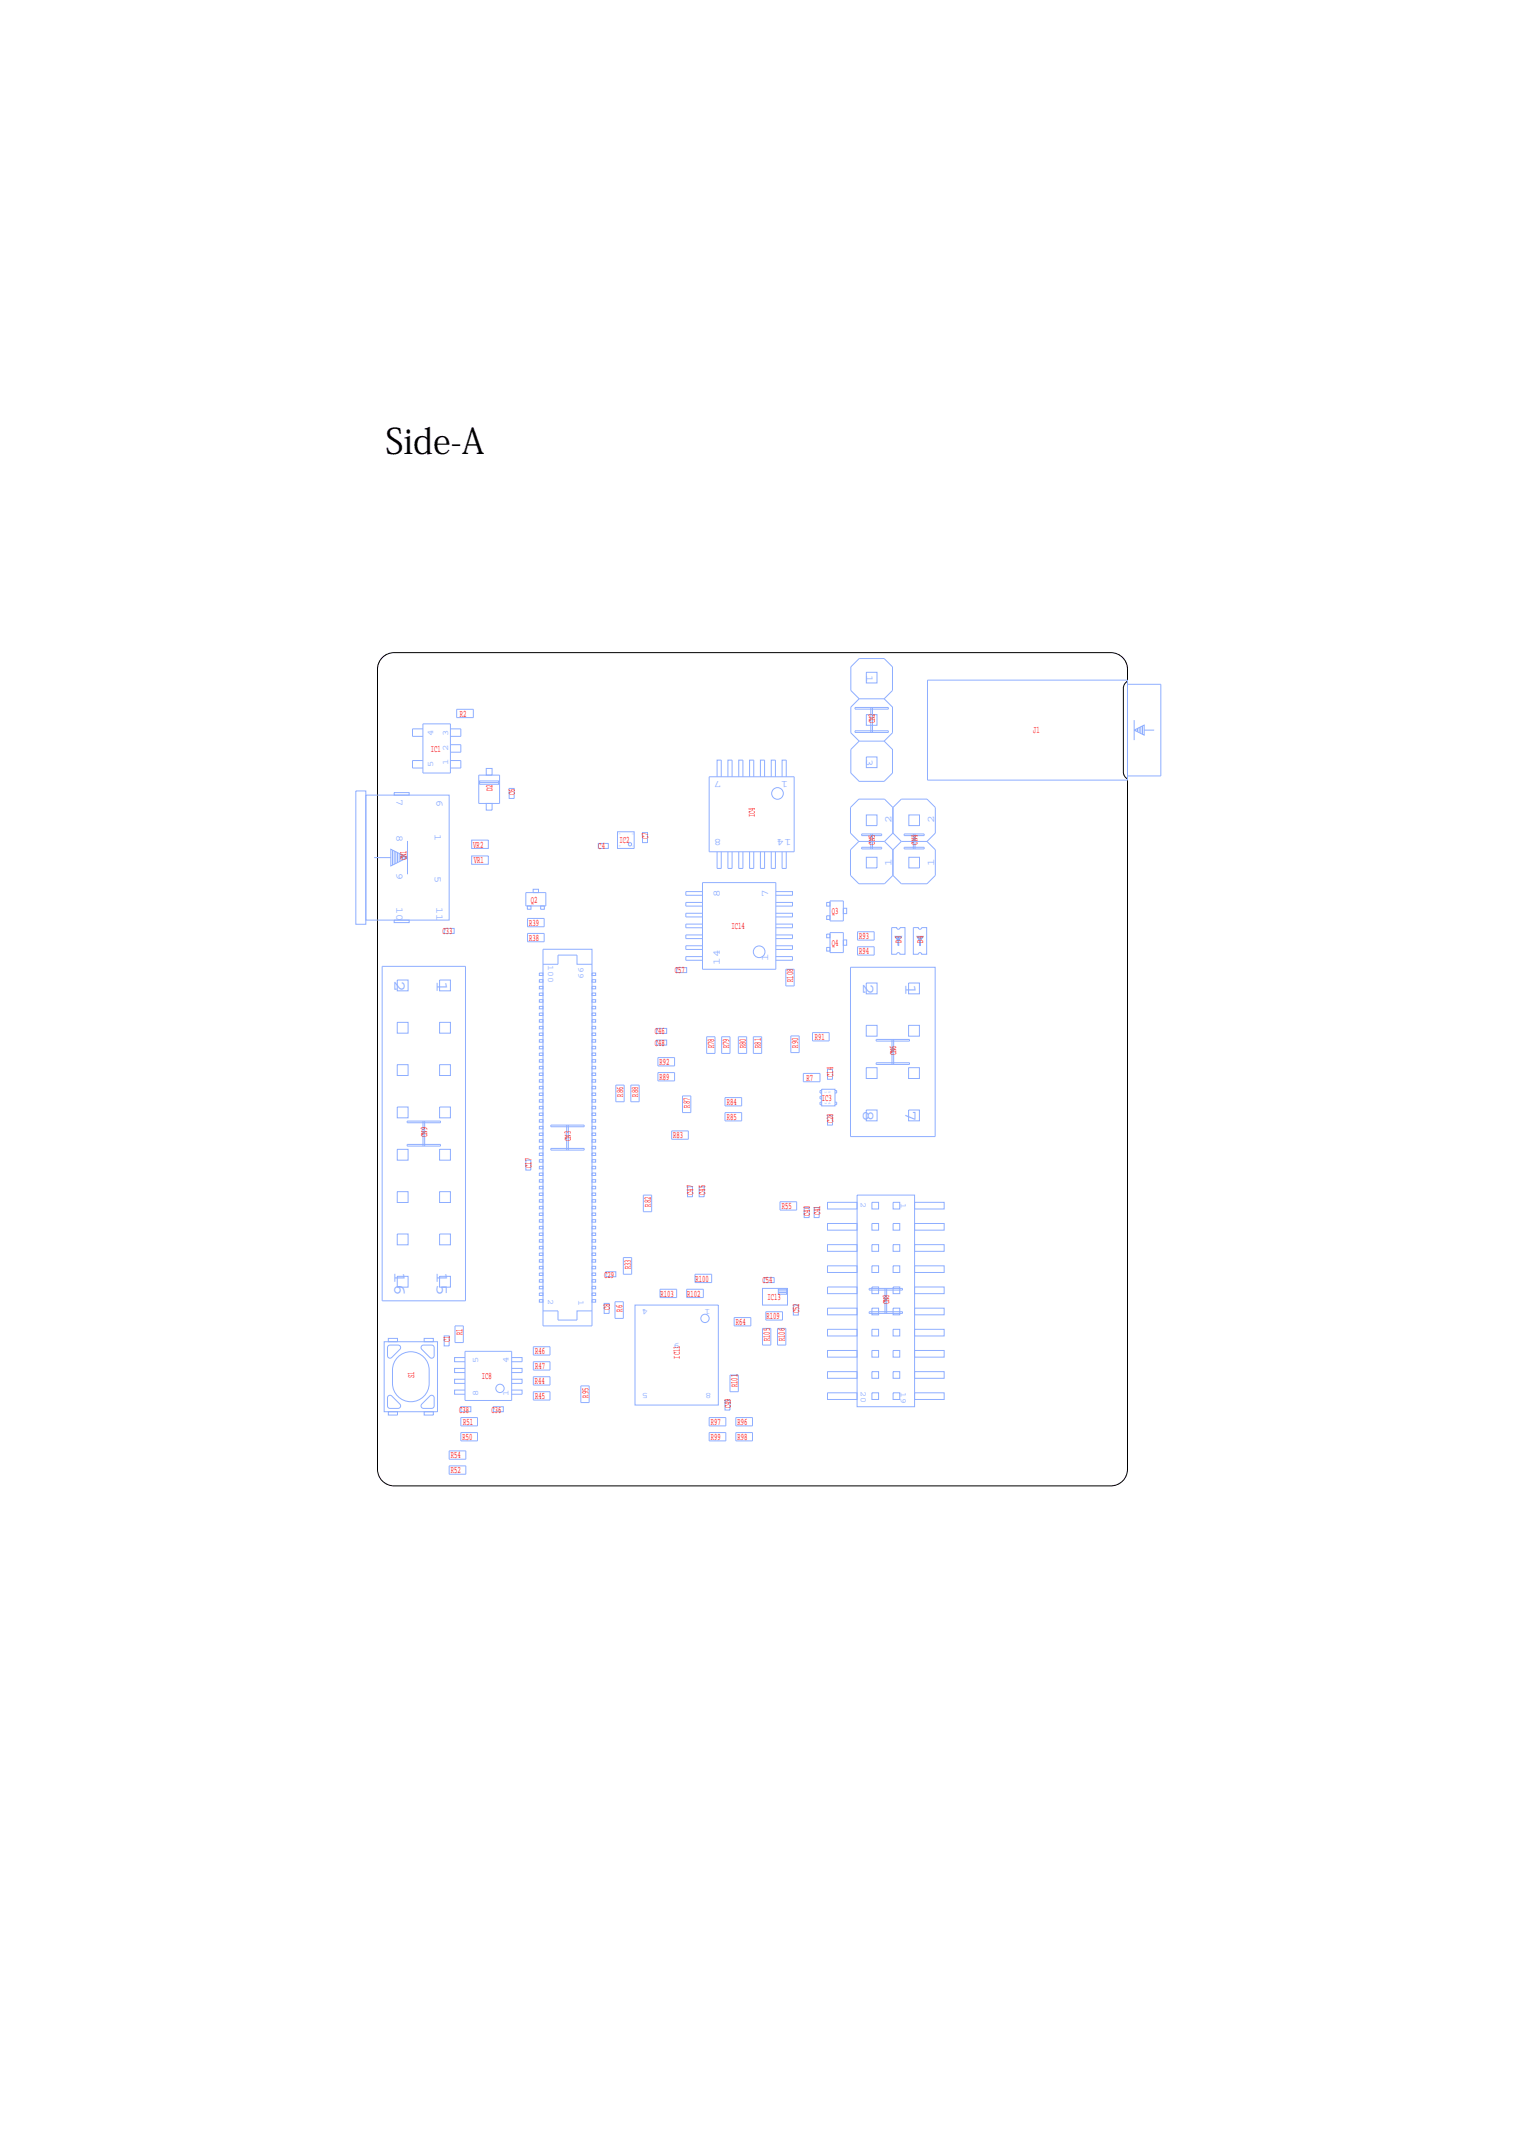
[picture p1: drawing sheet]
<svg xmlns="http://www.w3.org/2000/svg" width="182mm" height="257mm" viewBox="0 0 182 257" stroke-linecap="round" stroke-linejoin="round" font-family="sans-serif">
<path d="M45.9 78.9l.4-.3 .5-.2 .5-.1h86a2 2 0 0 1 2 2v1.5a1 1 0 0 0-.5 .8v10a1 1 0 0 0 .5 .9v82.8a2 2 0 0 1-2 2h-86a2 2 0 0 1-2-2v-96l.1-.5 .2-.5z" fill="none" stroke="#000" stroke-width=".12"/>
<g fill="none" stroke="#8eaeff" stroke-width=".12">
<path d="M42.7 94.9h1.2v16h-1.2zM43.9 95.4h10v15h-10zM47.3 95.1h1.8v.3h-1.8zM50.7 86.9h3.4v5.9h-3.4zM50.7 87.5h-1.2v.9h1.2M50.7 91.3h-1.2v.9h1.2M54.1 87.5h1.2v.9h-1.2M54.1 89.4h1.2v.9h-1.2M54.1 91.3h1.2v.9h-1.2M54.8 85.1h2v1h-2zM57.4 93h2.5v3.4h-2.5zM57.6 93.7h2.3v.4h-2.3z"/>
<path d="M57.6 93.9h2.3M58.4 96.4h.7v.8h-.7zM58.4 92.2h.7v.8h-.7zM61.1 94.6h.6v1.2h-.6zM74.1 99.8h2v2h-2zM77.1 99.9h.6v1.2h-.6zM85.1 93.2h10.2v9h-10.2zM86 93.2v-2h.6v2M87.3 93.2v-2h.5v2M88.6 93.2v-2h.6v2M90 93.2v-2h.5v2M91.2 93.2v-2h.6v2"/>
<path d="M92.5 93.2v-2h.6v2M93.9 93.2v-2h.5v2M102.6 84.9h4v.2h-4zM102.6 87.7h4v.2h-4zM103.1 83.9h3M103.1 83.9l-1 1v3l1 1M103.1 88.9h3M104 97.8h1.2v1.3h-1.2zM104 80.7h1.2v1.3h-1.2zM104 85.8h1.2v1.2h-1.2zM104 90.8h1.2v1.3h-1.2zM104.5 84.9v3"/>
<path d="M104.7 84.9v3M106.1 83.9l1 1v3l-1 1M106.1 88.9l1 1v2.9l-1 1h-3l-1-1v-2.9l1-1M106.1 83.9l1-1v-2.9l-1-1h-3l-1 1v2.9l1 1M109.1 97.8h1.2v1.3h-1.2zM111.3 81.6h24v12h-24zM135.3 82.1h4v11h-4M136.1 87.6l1.2-.6v1.2zM136.1 86.4v2.4M136.3 87.5v.2M136.5 87.4v.4M136.7 87.3v.6"/>
<path d="M136.9 87.2v.8M137.1 87.1v1M137.3 87.6h1.2M44.9 102.9h2M45.9 116h10v40.1h-10zM46.9 101.9l2 1-2 1zM47.1 102v1.8M47.3 110.4h1.8v.3h-1.8zM47.3 102.1v1.6M47.5 102.2v1.4M47.7 117.6h1.3v1.3h-1.3zM47.7 102.3v1.2"/>
<path d="M47.9 102.4v1M48.1 102.5v.8M48.3 102.6v.6M48.5 102.7v.4M48.7 102.8v.2M48.9 100.9v4M52.8 117.6h1.3v1.3h-1.3zM53.3 111.4h1.2v.6h-1.2zM56.6 102.7h2v1h-2zM56.6 100.8h2v1h-2zM63.1 107.1h2.4v1.6h-2.4zM63.3 108.7h.4v.4h-.4z"/>
<path d="M63.3 110.2h2v1h-2zM63.3 112h2v1h-2zM64 106.7h.6v.4h-.6zM64.7 120h.5v.3h-.5zM64.7 119.2h.5v.3h-.5zM64.7 118.4h.5v.3h-.5zM64.7 117.6h.5v.3h-.5zM64.7 116.8h.5v.3h-.5zM64.9 108.7h.4v.4h-.4zM65.2 115.7h1.8v-1.1h2.2v1.1h1.8M65.2 113.9h5.8v45.2h-5.8zM71 120h.5v.3h-.5z"/>
<path d="M71 119.2h.5v.3h-.5zM71 118.4h.5v.3h-.5zM71 117.6h.5v.3h-.5zM71 116.8h.5v.3h-.5zM71.8 101.2h1.2v.6h-1.2zM81.2 116.1h1.2v.6h-1.2zM84.3 114.8h-2v.4h2M84.3 107h-2v.4h2M84.3 108.3h-2v.4h2M84.3 109.6h-2v.4h2M84.3 110.9h-2v.4h2M84.3 112.2h-2v.4h2"/>
<path d="M84.3 113.5h-2v.4h2M84.3 105.9h8.8v10.4h-8.8zM86.6 102.2v2h-.6v-2M87.8 102.2v2h-.5v-2M89.2 102.2v2h-.6v-2M90.5 102.2v2h-.5v-2M91.8 102.2v2h-.6v-2M93.1 102.2v2h-.6v-2M93.1 113.5h2v.4h-2M93.1 112.2h2v.4h-2M93.1 110.9h2v.4h-2M93.1 109.6h2v.4h-2"/>
<path d="M93.1 108.3h2v.4h-2M93.1 107h2v.4h-2M93.1 114.8h2v.4h-2M94.3 116.3h1v2h-1zM94.4 102.2v2h-.5v-2M99.2 108.3h.4v.4h-.4zM99.2 109.9h.4v.4h-.4zM99.2 112.1h.4v.4h-.4zM99.2 113.7h.4v.4h-.4zM99.6 108.1h1.6v2.4h-1.6zM99.6 111.9h1.6v2.4h-1.6zM101.2 109h.4v.6h-.4z"/>
<path d="M101.2 112.8h.4v.6h-.4zM102.1 116.1h10.1v20.3h-10.1zM102.9 113.6h2v1h-2zM102.9 111.8h2v1h-2zM103.1 101h3M103.1 101l-1-1v-3.1l1-1h3l1 1v3.1l-1 1M103.4 101.7h2.4v.2h-2.4zM103.4 100.1h2.4v.2h-2.4zM103.9 118h1.3v1.3h-1.3zM104 102.9h1.2v1.3h-1.2zM104.5 100.1v1.8M104.7 100.1v1.8"/>
<path d="M106.1 101l1 1v3.1l-1 1h-3l-1-1v-3.1l1-1M107 111.3h.6l.2 .2 .2-.2h.6v3.2h-.6l-.2-.2-.2 .2h-.6zM107.4 112.4h.8a1.1 1.1 0 0 0-.4 1.1h-.1a1.1 1.1 0 0 0-.3-1.1zM107.5 112.4v.1M107.6 112.4v.3M107.7 112.4v.5M107.8 112.4v1.1M107.9 112.4v.4M108 112.4v.2M108.1 112.4v.1M108.2 101l-1-1v-3.1l1-1h3l1 1v3.1l-1 1M108.2 101h3"/>
<path d="M108.5 100.1h2.4v.2h-2.4zM108.5 101.7h2.4v.2h-2.4zM109 118h1.3v1.3h-1.3zM109.1 102.9h1.2v1.3h-1.2zM109.6 111.3h.6l.2 .2 .2-.2h.6v3.2h-.6l-.2-.2-.2 .2h-.6zM109.6 100.1v1.8M109.8 100.1v1.8M110 112.4h.8a1.1 1.1 0 0 0-.3 1.1h-.2a1.1 1.1 0 0 0-.3-1.1zM110.1 112.4v.1M110.2 112.4v.3M110.3 112.4v.5M110.4 112.4v1.1"/>
<path d="M110.5 112.4v.4M110.6 112.4v.2M110.7 112.4v.1M111.2 101l1 1v3.1l-1 1h-3l-1-1v-3.1l1-1M47.7 122.7h1.3v1.3h-1.3zM47.7 127.8h1.3v1.3h-1.3zM47.7 132.9h1.3v1.3h-1.3zM47.7 137.9h1.3v1.3h-1.3zM48.9 134.5h4v.2h-4zM48.9 137.3h4v.2h-4zM50.8 134.5v3M51 134.5v3"/>
<path d="M52.8 122.7h1.3v1.3h-1.3zM52.8 127.8h1.3v1.3h-1.3zM52.8 132.9h1.3v1.3h-1.3zM52.8 137.9h1.3v1.3h-1.3zM63.1 139.2h.6v1.2h-.6zM64.7 140h.5v.3h-.5zM64.7 139.2h.5v.3h-.5zM64.7 138.4h.5v.3h-.5zM64.7 137.6h.5v.3h-.5zM64.7 136.8h.5v.3h-.5zM64.7 136h.5v.3h-.5zM64.7 135.2h.5v.3h-.5z"/>
<path d="M64.7 134.4h.5v.3h-.5zM64.7 133.6h.5v.3h-.5zM64.7 132.8h.5v.3h-.5zM64.7 132h.5v.3h-.5zM64.7 131.2h.5v.3h-.5zM64.7 130.4h.5v.3h-.5zM64.7 129.6h.5v.3h-.5zM64.7 128.8h.5v.3h-.5zM64.7 128h.5v.3h-.5zM64.7 127.2h.5v.3h-.5zM64.7 126.4h.5v.3h-.5zM64.7 125.6h.5v.3h-.5z"/>
<path d="M64.7 124.8h.5v.3h-.5zM64.7 124h.5v.3h-.5zM64.7 123.2h.5v.3h-.5zM64.7 122.4h.5v.3h-.5zM64.7 121.6h.5v.3h-.5zM64.7 120.8h.5v.3h-.5zM66.1 135h4v.2h-4zM66.1 137.8h4v.2h-4zM68 135v3M68.2 135v3M71 140h.5v.3h-.5zM71 139.2h.5v.3h-.5z"/>
<path d="M71 138.4h.5v.3h-.5zM71 137.6h.5v.3h-.5zM71 136.8h.5v.3h-.5zM71 136h.5v.3h-.5zM71 135.2h.5v.3h-.5zM71 134.4h.5v.3h-.5zM71 133.6h.5v.3h-.5zM71 132.8h.5v.3h-.5zM71 132h.5v.3h-.5zM71 131.2h.5v.3h-.5zM71 130.4h.5v.3h-.5zM71 129.6h.5v.3h-.5z"/>
<path d="M71 128.8h.5v.3h-.5zM71 128h.5v.3h-.5zM71 127.2h.5v.3h-.5zM71 126.4h.5v.3h-.5zM71 125.6h.5v.3h-.5zM71 124.8h.5v.3h-.5zM71 124h.5v.3h-.5zM71 123.2h.5v.3h-.5zM71 122.4h.5v.3h-.5zM71 121.6h.5v.3h-.5zM71 120.8h.5v.3h-.5zM73.9 130.2h1v2h-1z"/>
<path d="M75.7 130.2h1v2h-1zM78.8 123.4h1.2v.6h-1.2zM78.8 124.8h1.2v.6h-1.2zM78.9 128.7h2v1h-2zM78.9 126.9h2v1h-2zM80.6 135.7h2v1h-2zM81.9 131.5h1v2h-1zM84.8 124.4h1v2h-1zM86.6 124.4h1v2h-1zM87 133.5h2v1h-2zM87 131.7h2v1h-2zM88.6 124.4h1v2h-1z"/>
<path d="M90.4 124.4h1v2h-1zM94.9 124.3h1v2h-1zM96.4 128.8h2v1h-2zM97.5 123.9h2v1h-2zM98.6 130.7h1.6v2h-1.6zM98.6 130.9h-.2v.3h.2M98.6 131.6h-.2v.3h.2M98.6 132.3h-.2v.3h.2M99.3 133.8h.6v1.2h-.6zM99.3 128.3h.6v1.2h-.6zM100.2 130.9h.2v.3h-.2M100.2 132.3h.2v.3h-.2"/>
<path d="M103.9 123.1h1.3v1.3h-1.3zM103.9 128.1h1.3v1.3h-1.3zM103.9 133.2h1.3v1.3h-1.3zM105.1 124.7h4v.2h-4zM105.1 127.5h4v.2h-4zM107 124.7v3M107.2 124.7v3M109 123.1h1.3v1.3h-1.3zM109 128.1h1.3v1.3h-1.3zM109 133.2h1.3v1.3h-1.3zM47.7 143h1.3v1.3h-1.3zM47.7 153.2h1.3v1.3h-1.3z"/>
<path d="M47.7 148.1h1.3v1.3h-1.3zM52.8 143h1.3v1.3h-1.3zM52.8 153.2h1.3v1.3h-1.3zM52.8 148.1h1.3v1.3h-1.3zM54.6 159.1h1v2h-1zM64.7 156h.5v.3h-.5zM64.7 155.2h.5v.3h-.5zM64.7 154.4h.5v.3h-.5zM64.7 153.6h.5v.3h-.5zM64.7 152.8h.5v.3h-.5zM64.7 152h.5v.3h-.5zM64.7 151.2h.5v.3h-.5z"/>
<path d="M64.7 150.4h.5v.3h-.5zM64.7 149.6h.5v.3h-.5zM64.7 148.8h.5v.3h-.5zM64.7 148h.5v.3h-.5zM64.7 147.2h.5v.3h-.5zM64.7 146.4h.5v.3h-.5zM64.7 145.6h.5v.3h-.5zM64.7 144.8h.5v.3h-.5zM64.7 144h.5v.3h-.5zM64.7 143.2h.5v.3h-.5zM64.7 142.4h.5v.3h-.5zM64.7 141.6h.5v.3h-.5z"/>
<path d="M64.7 140.8h.5v.3h-.5zM65.2 157.3h1.8v1.1h2.2v-1.1h1.8M71 156h.5v.3h-.5zM71 155.2h.5v.3h-.5zM71 154.4h.5v.3h-.5zM71 153.6h.5v.3h-.5zM71 152.8h.5v.3h-.5zM71 152h.5v.3h-.5zM71 151.2h.5v.3h-.5zM71 150.4h.5v.3h-.5zM71 149.6h.5v.3h-.5zM71 148.8h.5v.3h-.5z"/>
<path d="M71 148h.5v.3h-.5zM71 147.2h.5v.3h-.5zM71 146.4h.5v.3h-.5zM71 145.6h.5v.3h-.5zM71 144.8h.5v.3h-.5zM71 144h.5v.3h-.5zM71 143.2h.5v.3h-.5zM71 142.4h.5v.3h-.5zM71 141.6h.5v.3h-.5zM71 140.8h.5v.3h-.5zM72.5 156.4h.6v1.2h-.6zM72.7 152.6h1.2v.6h-1.2z"/>
<path d="M73.8 156.2h1v2h-1zM74.8 150.9h1v2h-1zM76.2 156.6h10v12h-10zM77.2 143.4h1v2h-1zM79.2 154.7h2v1h-2zM82.4 154.7h2v1h-2zM82.5 142.4h.6v1.2h-.6zM83.4 152.9h2v1h-2zM83.9 142.4h.6v1.2h-.6zM88.1 158.1h2v1h-2zM91.5 154.6h3v2h-3zM91.5 159.4h1v2h-1z"/>
<path d="M91.7 153.3h1.2v.6h-1.2zM91.9 157.4h2v1h-2zM93.3 159.4h1v2h-1zM93.4 154.9h1M93.4 154.7h1v.6h-1zM93.4 155.1h1M93.6 144.2h2v1h-2zM95.2 156.6h.6v1.2h-.6zM96.5 144.9h.6v1.2h-.6zM97.7 144.9h.6v1.2h-.6zM99.3 149.4h3.5v.8h-3.5zM99.3 151.9h3.5v.8h-3.5z"/>
<path d="M99.3 146.8h3.5v.8h-3.5zM99.3 144.3h3.5v.8h-3.5zM99.3 154.5h3.5v.8h-3.5zM99.3 157h3.5v.8h-3.5zM99.3 159.5h3.5v.8h-3.5zM102.8 143.4h6.9v25.4h-6.9zM104.3 157.4h4v.2h-4zM104.3 154.6h4v.2h-4zM104.6 144.3h.8v.8h-.8zM104.6 146.8h.8v.8h-.8zM104.6 149.4h.8v.8h-.8zM104.6 151.9h.8v.8h-.8z"/>
<path d="M104.6 154.5h.8v.8h-.8zM104.6 157h.8v.8h-.8zM104.6 159.5h.8v.8h-.8zM106.2 154.6v3M106.4 154.6v3M107.2 144.3h.8v.8h-.8zM107.2 146.8h.8v.8h-.8zM107.2 149.4h.8v.8h-.8zM107.2 151.9h.8v.8h-.8zM107.2 154.5h.8v.8h-.8zM107.2 157h.8v.8h-.8zM107.2 159.5h.8v.8h-.8z"/>
<path d="M109.7 149.4h3.6v.8h-3.6zM109.7 151.9h3.6v.8h-3.6zM109.7 146.8h3.6v.8h-3.6zM109.7 144.3h3.6v.8h-3.6zM109.7 154.5h3.6v.8h-3.6zM109.7 157h3.6v.8h-3.6zM109.7 159.5h3.6v.8h-3.6zM46.1 161h6.4v8.4h-6.4zM46.5 167.6a.3 .3 0 0 1 .5-.1l1 1a.3 .3 0 0 1 .1 .3 .3 .3 0 0 1-.3 .2h-1l-.3-.1zM46.5 161.6l.3-.2h1a.3 .3 0 0 1 .3 .2 .3 .3 0 0 1-.1 .3l-1 1a.3 .3 0 0 1-.3 .1 .3 .3 0 0 1-.2-.3zM46.6 169.4h1.1v.4h-1.1zM46.6 160.6h1.1v.4h-1.1z"/>
<path d="M47.7 162.9a2.2 2.2 0 0 1 2.4-.5 2.2 2.2 0 0 1 1.4 2v1.6a2.2 2.2 0 0 1-2.2 2.2 2.2 2.2 0 0 1-2.2-2.2l.1-2.2 .2-.5zM50.6 161.6l.2-.2 1.2 .1 .1 .2v1a.3 .3 0 0 1-.2 .3 .3 .3 0 0 1-.3-.1l-1-1-.1-.2zM50.6 168.5l1-1a.3 .3 0 0 1 .3 0 .3 .3 0 0 1 .2 .2v1.2l-.3 .1h-1a.3 .3 0 0 1-.3-.2 .3 .3 0 0 1 .1-.3zM50.9 169.4h1.1v.4h-1.1zM50.9 160.6h1.1v.4h-1.1zM53.3 160.3h.6v1.2h-.6zM53.9 175.9h2v1h-2zM53.9 174.1h2v1h-2zM55.3 168.8h1.2v.6h-1.2zM55.3 170.1h2v1h-2zM55.3 171.9h2v1h-2zM55.8 166.8h-1.2v.5h1.2"/>
<path d="M55.8 165.5h-1.2v.5h1.2M55.8 164.2h-1.2v.5h1.2M55.8 162.9h-1.2v.5h1.2M55.8 162.2h5.6v5.9h-5.6zM59.2 168.8h1.2v.6h-1.2zM61.4 162.9h1.3v.5h-1.3M61.4 164.2h1.3v.5h-1.3M61.4 165.5h1.3v.5h-1.3M61.4 166.8h1.3v.5h-1.3M64 167h2v1h-2zM64 163.4h2v1h-2zM64 165.2h2v1h-2z"/>
<path d="M64 161.6h2v1h-2zM69.7 166.3h1v2h-1zM85.1 170.1h2v1h-2zM85.1 171.9h2v1h-2zM87 168h.6v1.2h-.6zM87.6 165h1v2h-1zM88.3 171.9h2v1h-2zM88.3 170.1h2v1h-2zM99.3 167.2h3.5v.8h-3.5zM99.3 162.1h3.5v.8h-3.5zM99.3 164.6h3.5v.8h-3.5zM104.6 167.2h.8v.8h-.8z"/>
<path d="M104.6 162.1h.8v.8h-.8zM104.6 164.6h.8v.8h-.8zM107.2 167.2h.8v.8h-.8zM107.2 162.1h.8v.8h-.8zM107.2 164.6h.8v.8h-.8zM109.7 167.2h3.6v.8h-3.6zM109.7 162.1h3.6v.8h-3.6zM109.7 164.6h3.6v.8h-3.6z"/>
<circle cx="93.3" cy="95.2" r=".7"/>
<circle cx="75.6" cy="101.3" r=".2"/>
<circle cx="91.1" cy="114.2" r=".7"/>
<circle cx="84.6" cy="158.2" r=".5"/>
<circle cx="60" cy="166.6" r=".5"/>
</g>
<text font-size="4.2" x="46.2" y="54.4">Side-A</text>
<g font-size="2" fill="#8eaeff">
<text x="47.3" y="117.6" transform="rotate(90 47.3 117.6)">2</text>
<text x="52.4" y="117.8" transform="rotate(90 52.4 117.8)">1</text>
<text x="103.6" y="117.9" transform="rotate(90 103.6 117.9)">2</text>
<text x="108.7" y="118.1" transform="rotate(90 108.7 118.1)">1</text>
<text x="103.6" y="133.2" transform="rotate(90 103.6 133.2)">8</text>
<text x="108.7" y="133.2" transform="rotate(90 108.7 133.2)">7</text>
<text x="47.3" y="152.6" transform="rotate(90 47.3 152.6)">16</text>
<text x="52.4" y="152.6" transform="rotate(90 52.4 152.6)">15</text>
</g>
<g font-size="1.2" fill="#8eaeff">
<text x="104" y="81" transform="rotate(90 104 81)">1</text>
<text x="47.6" y="95.9" transform="rotate(90 47.6 95.9)">7</text>
<text x="86.6" y="93.7" transform="rotate(-180 86.6 93.7)">7</text>
<text x="94.6" y="93.7" transform="rotate(-180 94.6 93.7)">1</text>
<text x="104" y="91.1" transform="rotate(90 104 91.1)">3</text>
<text x="47.6" y="100.2" transform="rotate(90 47.6 100.2)">8</text>
<text x="52.2" y="100" transform="rotate(90 52.2 100)">1</text>
<text x="52.4" y="96.1" transform="rotate(90 52.4 96.1)">6</text>
<text x="86.6" y="100.7" transform="rotate(-180 86.6 100.7)">8</text>
<text x="95" y="100.7" transform="rotate(-180 95 100.7)">14</text>
<text x="107" y="98.7" transform="rotate(-90 107 98.7)">2</text>
<text x="112.1" y="98.7" transform="rotate(-90 112.1 98.7)">2</text>
<text x="47.6" y="104.8" transform="rotate(90 47.6 104.8)">9</text>
<text x="52.2" y="105.1" transform="rotate(90 52.2 105.1)">5</text>
<text x="86.4" y="107.7" transform="rotate(-90 86.4 107.7)">8</text>
<text x="92.2" y="107.7" transform="rotate(-90 92.2 107.7)">7</text>
<text x="107" y="103.9" transform="rotate(-90 107 103.9)">1</text>
<text x="112.1" y="103.9" transform="rotate(-90 112.1 103.9)">1</text>
<text x="47.6" y="108.8" transform="rotate(90 47.6 108.8)">10</text>
<text x="52.4" y="108.8" transform="rotate(90 52.4 108.8)">11</text>
<text x="86.4" y="115.8" transform="rotate(-90 86.4 115.8)">14</text>
<text x="92.2" y="115.3" transform="rotate(-90 92.2 115.3)">1</text>
</g>
<g font-size="1.2" fill="#f00">
<text x="55.2" y="86">R2</text>
<text x="105" y="86.8" transform="rotate(-90 105 86.8)">CN2</text>
<text x="124" y="87.9">J1</text>
<text x="51.7" y="90.2">IC1</text>
<text x="59.1" y="94.9" transform="rotate(-90 59.1 94.9)">D2</text>
<text x="61.8" y="95.4" transform="rotate(-90 61.8 95.4)">C6</text>
<text x="56.8" y="101.7">VR2</text>
<text x="71.8" y="101.9">C4</text>
<text x="74.3" y="101.2">IC2</text>
<text x="77.8" y="100.7" transform="rotate(-90 77.8 100.7)">C7</text>
<text x="90.6" y="98.1" transform="rotate(-90 90.6 98.1)">IC4</text>
<text x="105" y="101.4" transform="rotate(-90 105 101.4)">CN5</text>
<text x="110.1" y="101.4" transform="rotate(-90 110.1 101.4)">CN4</text>
<text x="48.8" y="103.3" transform="rotate(-90 48.8 103.3)">CN1</text>
<text x="56.9" y="103.6">VR1</text>
<text x="53.1" y="112.1">C33</text>
<text x="63.5" y="112.9">R38</text>
<text x="63.5" y="111.1">R39</text>
<text x="63.7" y="108.3">Q2</text>
<text x="87.8" y="111.5">IC14</text>
<text x="99.8" y="109.7">Q3</text>
<text x="99.8" y="113.5">Q4</text>
<text x="103.1" y="112.7">R93</text>
<text x="108.2" y="113.1" transform="rotate(-90 108.2 113.1)">D3</text>
<text x="110.8" y="113.1" transform="rotate(-90 110.8 113.1)">D4</text>
<text x="81" y="116.8">C57</text>
<text x="95.2" y="117.9" transform="rotate(-90 95.2 117.9)">R108</text>
<text x="103.1" y="114.5">R94</text>
<text x="78.6" y="124.1">C46</text>
<text x="78.6" y="125.5">C48</text>
<text x="85.7" y="125.8" transform="rotate(-90 85.7 125.8)">R78</text>
<text x="87.5" y="125.8" transform="rotate(-90 87.5 125.8)">R79</text>
<text x="89.5" y="125.8" transform="rotate(-90 89.5 125.8)">R80</text>
<text x="91.3" y="125.8" transform="rotate(-90 91.3 125.8)">R81</text>
<text x="95.8" y="125.7" transform="rotate(-90 95.8 125.7)">R90</text>
<text x="97.8" y="124.8">R91</text>
<text x="74.8" y="131.6" transform="rotate(-90 74.8 131.6)">R86</text>
<text x="76.6" y="131.6" transform="rotate(-90 76.6 131.6)">R88</text>
<text x="79.1" y="127.8">R92</text>
<text x="79.1" y="129.6">R89</text>
<text x="96.8" y="129.7">R7</text>
<text x="100" y="129.3" transform="rotate(-90 100 129.3)">C14</text>
<text x="107.5" y="126.6" transform="rotate(-90 107.5 126.6)">CN6</text>
<text x="51.3" y="136.4" transform="rotate(-90 51.3 136.4)">CN9</text>
<text x="68.5" y="136.9" transform="rotate(-90 68.5 136.9)">CN3</text>
<text x="80.8" y="136.6">R83</text>
<text x="82.8" y="132.9" transform="rotate(-90 82.8 132.9)">R87</text>
<text x="87.2" y="132.6">R84</text>
<text x="87.2" y="134.4">R85</text>
<text x="98.6" y="132.1">IC3</text>
<text x="100" y="134.8" transform="rotate(-90 100 134.8)">C28</text>
<text x="63.8" y="140.2" transform="rotate(-90 63.8 140.2)">C17</text>
<text x="83.2" y="143.4" transform="rotate(-90 83.2 143.4)">C47</text>
<text x="84.6" y="143.4" transform="rotate(-90 84.6 143.4)">C45</text>
<text x="78.1" y="144.8" transform="rotate(-90 78.1 144.8)">R82</text>
<text x="93.8" y="145.1">R55</text>
<text x="97.2" y="145.9" transform="rotate(-90 97.2 145.9)">C40</text>
<text x="98.4" y="145.9" transform="rotate(-90 98.4 145.9)">C41</text>
<text x="72.5" y="153.3">C29</text>
<text x="75.7" y="152.3" transform="rotate(-90 75.7 152.3)">R33</text>
<text x="79.3" y="155.6">R103</text>
<text x="82.5" y="155.6">R102</text>
<text x="83.5" y="153.8">R100</text>
<text x="91.5" y="154">C54</text>
<text x="54" y="161.1" transform="rotate(-90 54 161.1)">C1</text>
<text x="55.5" y="160.3" transform="rotate(-90 55.5 160.3)">R1</text>
<text x="73.2" y="157.2" transform="rotate(-90 73.2 157.2)">C8</text>
<text x="74.7" y="157.4" transform="rotate(-90 74.7 157.4)">R6</text>
<text x="88.3" y="159">R64</text>
<text x="92" y="158.3">R109</text>
<text x="92.1" y="156">IC13</text>
<text x="92.4" y="161" transform="rotate(-90 92.4 161)">R105</text>
<text x="94.2" y="161" transform="rotate(-90 94.2 161)">R106</text>
<text x="95.9" y="157.6" transform="rotate(-90 95.9 157.6)">C52</text>
<text x="106.7" y="156.5" transform="rotate(-90 106.7 156.5)">CN8</text>
<text x="49.7" y="165.4" transform="rotate(-90 49.7 165.4)">S1</text>
<text x="57.8" y="165.5">IC8</text>
<text x="64.2" y="166.1">R44</text>
<text x="64.2" y="167.9">R45</text>
<text x="64.2" y="162.5">R46</text>
<text x="64.2" y="164.3">R47</text>
<text x="70.6" y="167.7" transform="rotate(-90 70.6 167.7)">R95</text>
<text x="81.6" y="163.1" transform="rotate(-90 81.6 163.1)">IC11</text>
<text x="88.5" y="166.5" transform="rotate(-90 88.5 166.5)">R101</text>
<text x="55.1" y="169.5">C38</text>
<text x="55.5" y="172.8">R50</text>
<text x="55.6" y="171">R51</text>
<text x="59" y="169.5">C36</text>
<text x="85.3" y="171">R97</text>
<text x="85.3" y="172.8">R99</text>
<text x="87.7" y="169" transform="rotate(-90 87.7 169)">C49</text>
<text x="88.5" y="171">R96</text>
<text x="88.5" y="172.8">R98</text>
<text x="54.1" y="176.8">R52</text>
<text x="54.1" y="175">R54</text>
</g>
<g font-size="1" fill="#8eaeff">
<text x="52" y="88.3" transform="rotate(-90 52 88.3)">4</text>
<text x="53.8" y="88.3" transform="rotate(-90 53.8 88.3)">3</text>
<text x="52" y="92.1" transform="rotate(-90 52 92.1)">5</text>
<text x="53.8" y="91.8" transform="rotate(-90 53.8 91.8)">1</text>
<text x="53.8" y="90.2" transform="rotate(-90 53.8 90.2)">2</text>
<text x="65.8" y="115.8" transform="rotate(90 65.8 115.8)">100</text>
<text x="69.4" y="116.1" transform="rotate(90 69.4 116.1)">99</text>
<text x="103.3" y="144.3" transform="rotate(90 103.3 144.3)">2</text>
<text x="108.1" y="144.4" transform="rotate(90 108.1 144.4)">1</text>
<text x="65.8" y="155.9" transform="rotate(90 65.8 155.9)">2</text>
<text x="69.4" y="156" transform="rotate(90 69.4 156)">1</text>
<text x="77.8" y="157.1" transform="rotate(-180 77.8 157.1)">4</text>
<text x="81.6" y="161.1" transform="rotate(-180 81.6 161.1)">9</text>
<text x="85.3" y="157.1" transform="rotate(-180 85.3 157.1)">1</text>
<text x="57.4" y="167.5" transform="rotate(-90 57.4 167.5)">8</text>
<text x="57.4" y="163.6" transform="rotate(-90 57.4 163.6)">5</text>
<text x="61" y="167.5" transform="rotate(-90 61 167.5)">1</text>
<text x="61" y="163.6" transform="rotate(-90 61 163.6)">4</text>
<text x="77.8" y="167.1" transform="rotate(-180 77.8 167.1)">5</text>
<text x="85.4" y="167.1" transform="rotate(-180 85.4 167.1)">8</text>
<text x="103.3" y="166.9" transform="rotate(90 103.3 166.9)">20</text>
<text x="108.1" y="167" transform="rotate(90 108.1 167)">19</text>
</g>
<g font-size=".4" fill="#8eaeff">
<text x="99" y="132.3" transform="rotate(90 99 132.3)">3</text>
<text x="99.4" y="132.3" transform="rotate(90 99.4 132.3)">4</text>
</g>
<g font-size=".3" fill="#8eaeff">
<text x="74.4" y="101.6" transform="rotate(-90 74.4 101.6)">4</text>
<text x="74.4" y="100.2" transform="rotate(-90 74.4 100.2)">3</text>
<text x="75" y="100.9" transform="rotate(-90 75 100.9)">5</text>
<text x="76.1" y="101.6" transform="rotate(-90 76.1 101.6)">1</text>
<text x="76.1" y="100.2" transform="rotate(-90 76.1 100.2)">2</text>
</g>
</svg>
